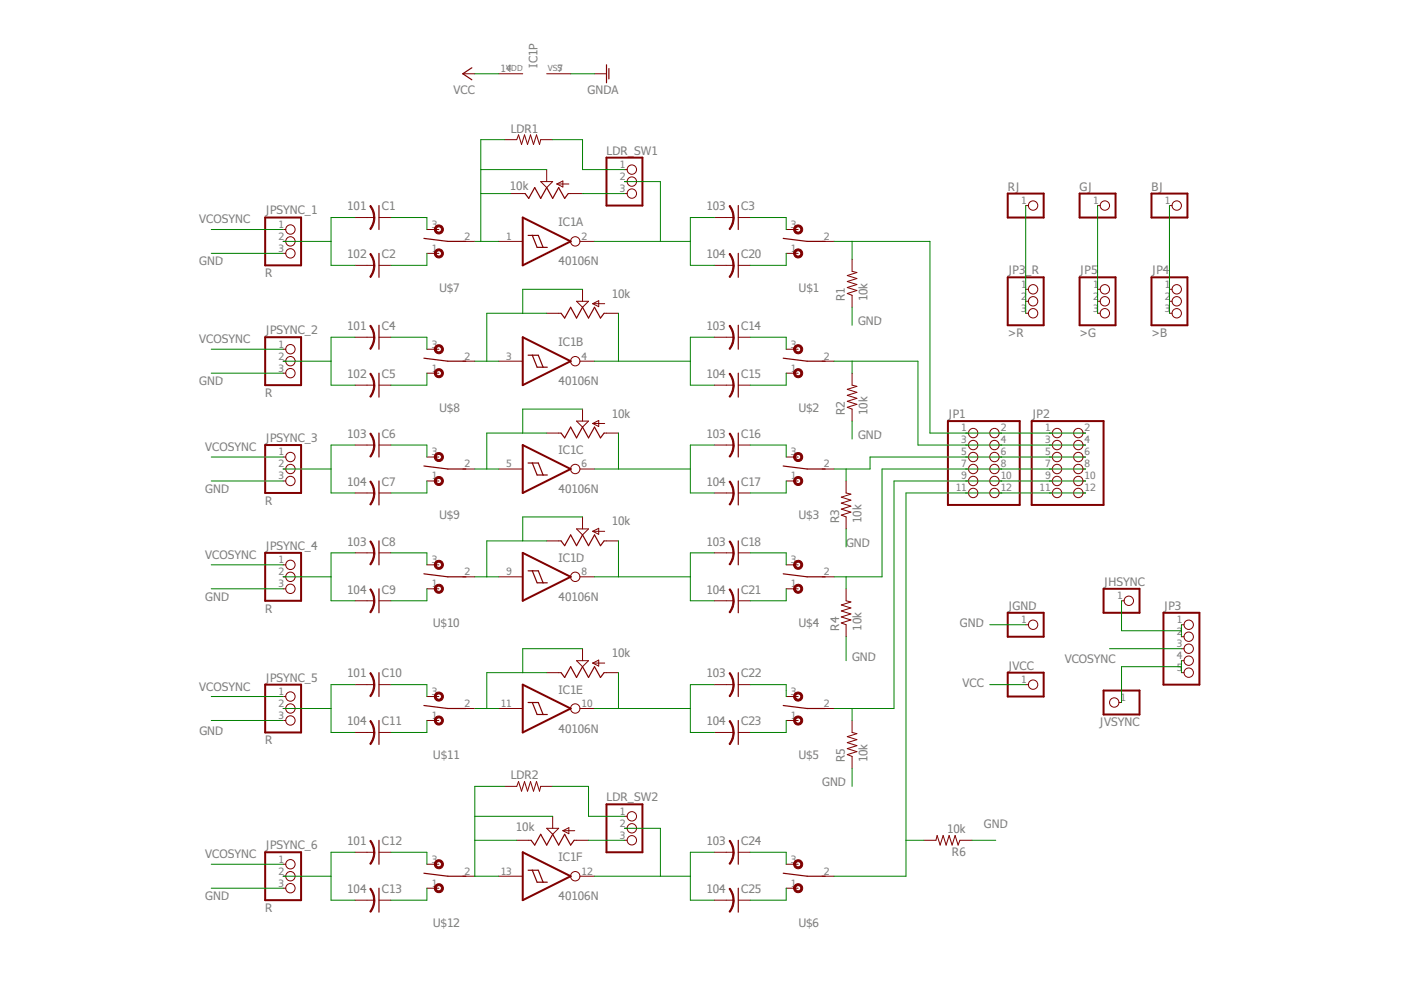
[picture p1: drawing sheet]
<svg xmlns="http://www.w3.org/2000/svg" width="297mm" height="210mm" viewBox="0 0 297 210" stroke-linecap="round" stroke-linejoin="round" font-family="sans-serif">
<g fill="none" stroke="#800000" stroke-width=".42">
<path d="M128.6 33.4h7.6v10.2h-7.6zM56.2 46.1h7.6v10.2h-7.6zM110.8 46.1l10.2 5.1-10.2 5.1zM213.7 58.8h7.6v10.2h-7.6zM213.7 41h7.6v5.1h-7.6zM228.9 58.8h7.6v10.2h-7.6zM228.9 41h7.6v5.1h-7.6zM244.1 58.8h7.7v10.2h-7.7zM244.1 41h7.7v5.1h-7.7zM56.2 71.5h7.6v10.2h-7.6zM110.8 71.5l10.2 5.1-10.2 5.1zM56.2 94.4h7.6v10.1h-7.6z"/>
<path d="M110.8 94.4l10.2 5-10.2 5.1zM201 89.3h15.2v17.8h-15.2zM218.7 89.3h15.3v17.8h-15.3zM56.2 117.2h7.6v10.2h-7.6zM110.8 117.2l10.2 5.1-10.2 5.1zM213.7 129.9h7.6v5.1h-7.6zM234 124.8h7.6v5.1h-7.6zM246.7 129.9h7.6v15.3h-7.6zM56.2 145.2h7.6v10.1h-7.6zM110.8 145.2l10.2 5-10.2 5.1zM213.7 142.6h7.6v5.1h-7.6zM234 146.4h7.6v5.1h-7.6z"/>
<path d="M128.6 170.5h7.6v10.2h-7.6zM56.2 180.7h7.6v10.2h-7.6zM110.8 180.7l10.2 5.1-10.2 5.1z"/>
</g>
<g fill="none" stroke="#800000" stroke-width=".25">
<path d="M100 14.4l-1.9 1.2 1.9 1.3M128.6 13.7v3.8M129.1 14.5v2.2M80.3 43.6v5.1M80.3 53.7v5.1M89.9 50.5l5.1 .7h3.8M111.3 41l.8 1.1 1.3-2.3 1.2 2.3 1.3-2.3 1.3 2.3 1.2-2.3 1.3 2.3 .8-1.1M112 49.9h2.1l1 2.6M112.9 49.9l1 2.6h2.1M156.5 43.6v5.1M156.5 53.7v5.1M166.1 50.5l5 .7h3.8"/>
<path d="M80.3 69v5M80.3 79.1v5.1M89.9 75.9l5.1 .7h3.8M112 75.3h2.1l1 2.6M112.9 75.3l1 2.6h2.1M119 66.4l.7 1 1.3-2.2 1.2 2.2 1.3-2.2 1.3 2.2 1.2-2.2 1.3 2.2 .8-1M156.5 69v5M156.5 79.1v5.1M166.1 75.9l5 .7h3.8M80.3 91.8v5.1M89.9 98.8l5.1 .6h3.8M112 98.2h2.1l1 2.5"/>
<path d="M112.9 98.2l1 2.5h2.1M119 91.8l.7 1 1.3-2.2 1.2 2.2 1.3-2.2 1.3 2.2 1.2-2.2 1.3 2.2 .8-1M156.5 91.8v5.1M166.1 98.8l5 .6h3.8M80.3 102v5.1M80.3 114.7v5.1M119 114.7l.7 1 1.3-2.3 1.2 2.3 1.3-2.3 1.3 2.3 1.2-2.3 1.3 2.3 .8-1M156.5 102v5.1M156.5 114.7v5.1M80.3 124.8v5.1M89.9 121.7l5.1 .6h3.8M112 121h2.1l1 2.6"/>
<path d="M112.9 121l1 2.6h2.1M156.5 124.8v5.1M166.1 121.7l5 .6h3.8M80.3 142.6v5.1M80.3 152.8v5M89.9 149.6l5.1 .6h3.8M112 148.9h2.1l1 2.6M112.9 148.9l1 2.6h2.1M119 142.6l.7 1 1.3-2.2 1.2 2.2 1.3-2.2 1.3 2.2 1.2-2.2 1.3 2.2 .8-1M156.5 142.6v5.1M156.5 152.8v5M166.1 149.6l5 .6h3.8"/>
<path d="M80.3 178.2v5M112.6 178.2l.8 1 1.2-2.3 1.3 2.3 1.3-2.3 1.2 2.3 1.3-2.3 1.3 2.3 .7-1M156.5 178.2v5M80.3 188.3v5.1M89.9 185.1l5.1 .7h3.8M112 184.5h2.1l1 2.5M112.9 184.5l1 2.5h2.1M156.5 188.3v5.1M166.1 185.1l5 .7h3.8"/>
</g>
<g fill="none" stroke="#800000" stroke-width=".21">
<path d="M98.1 15.6h2.6M105.7 15.6h5.1M115.9 15.6h5.1M126 15.6h2.6M107 29.6h2.6l.3-1 .7 2 .6-2 .6 2 .7-2 .6 2 .6-2 .7 2 .2-1h2.6M114.6 38.5h2.6l-1.3 1.3zM115.9 36v2.5M118.1 39h2.5M118.1 39l1.2-.6v1.2zM132.4 38.5h.6M132.4 36h.6M60 51.2h.6"/>
<path d="M60 48.7h.6M60 53.7h.6M75.3 46.1h4M75.3 56.3h4M80.3 46.1h2.6M80.3 56.3h2.6M90.5 48.7h2.5M90.5 53.7h2.5M98.1 51.2h2.6M105.7 51.2h5.1M108.3 41h3M120.5 41h3"/>
<path d="M123 51.2h3M132.4 41h.6M151.4 46.1h4.1M151.4 56.3h4.1M156.5 46.1h2.6M156.5 56.3h2.6M166.7 48.7h2.5M166.7 53.7h2.5M174.3 51.2h2.5M180.7 55v2.5l1 .3-2.1 .6 2.1 .7-2.1 .6 2.1 .6-2.1 .7 2.1 .6-2.1 .6 1.1 .4v2.6M217.5 43.6h.5M232.7 43.6h.6"/>
<path d="M247.9 43.6h.6M60 76.6h.6M60 74h.6M60 79.1h.6M75.3 71.5h4M80.3 71.5h2.6M90.5 74h2.5M90.5 79.1h2.5M98.1 76.6h2.6M105.7 76.6h5.1M115.9 66.4h3.1M122.2 63.9h2.6l-1.3 1.3z"/>
<path d="M123 76.6h3M123.5 61.3v2.6M125.7 64.4h2.5M125.7 64.4l1.2-.6v1.2zM128.1 66.4h3M151.4 71.5h4.1M156.5 71.5h2.6M166.7 74h2.5M166.7 79.1h2.5M174.3 76.6h2.5M180.7 79.1v2.6l1 .2-2.1 .6 2.1 .7-2.1 .6 2.1 .7-2.1 .6 2.1 .6-2.1 .7 1.1 .3v2.6M217.5 66.4h.5"/>
<path d="M217.5 63.9h.5M217.5 61.3h.5M232.7 66.4h.6M232.7 63.9h.6M232.7 61.3h.6M247.9 66.4h.6M247.9 63.9h.6M247.9 61.3h.6M60 99.4h.6M60 96.9h.6M75.3 81.7h4M75.3 94.4h4"/>
<path d="M80.3 81.7h2.6M80.3 94.4h2.6M90.5 96.9h2.5M98.1 99.4h2.6M105.7 99.4h5.1M115.9 91.8h3.1M122.2 89.3h2.6l-1.3 1.3zM123 99.4h3M123.5 86.7v2.6M125.7 89.8l1.2-.6v1.2zM125.7 89.8h2.5M128.1 91.8h3"/>
<path d="M151.4 81.7h4.1M151.4 94.4h4.1M156.5 81.7h2.6M156.5 94.4h2.6M166.7 96.9h2.5M174.3 99.4h2.5M204.8 99.4h.5M204.8 94.4h.5M204.8 91.8h.5M204.8 96.9h.5M211.8 99.4h.6M211.8 94.4h.6"/>
<path d="M211.8 91.8h.6M211.8 96.9h.6M222.5 99.4h.6M222.5 94.4h.6M222.5 91.8h.6M222.5 96.9h.6M229.6 99.4h.6M229.6 94.4h.6M229.6 91.8h.6M229.6 96.9h.6M60 102h.6M60 119.8h.6"/>
<path d="M75.3 104.5h4M75.3 117.2h4M80.3 104.5h2.6M80.3 117.2h2.6M90.5 102h2.5M90.5 119.8h2.5M115.9 114.7h3.1M122.2 112.1h2.6l-1.3 1.3zM123.5 109.6v2.5M125.7 112.6l1.2-.6v1.3zM125.7 112.6h2.5M128.1 114.7h3"/>
<path d="M151.4 104.5h4.1M151.4 117.2h4.1M156.5 104.5h2.6M156.5 117.2h2.6M166.7 102h2.5M166.7 119.8h2.5M179.4 102v2.5l1 .3-2 .6 2 .6-2 .7 2 .6-2 .6 2 .7-2 .6 1 .4v2.5M204.8 104.5h.5M204.8 102h.5M211.8 104.5h.6M211.8 102h.6M222.5 104.5h.6"/>
<path d="M222.5 102h.6M229.6 104.5h.6M229.6 102h.6M60 122.3h.6M60 124.8h.6M75.3 127.4h4M80.3 127.4h2.6M90.5 124.8h2.5M98.1 122.3h2.6M105.7 122.3h5.1M123 122.3h3M123.5 137.5v2.6"/>
<path d="M151.4 127.4h4.1M156.5 127.4h2.6M166.7 124.8h2.5M174.3 122.3h2.5M179.4 124.8v2.6l1 .2-2 .7 2 .6-2 .6 2 .7-2 .6 2 .6-2 .7 1 .4v2.5M217.5 132.5h.5M237.8 127.4h.6M250.5 132.5h.5M250.5 135h.5M250.5 137.5h.5M60 150.2h.6M60 147.7h.6"/>
<path d="M60 152.8h.6M75.3 145.2h4M75.3 155.3h4M80.3 145.2h2.6M80.3 155.3h2.6M90.5 147.7h2.5M90.5 152.8h2.5M98.1 150.2h2.6M105.7 150.2h5.1M115.9 142.6h3.1M122.2 140.1h2.6l-1.3 1.3zM123 150.2h3"/>
<path d="M125.7 140.6l1.2-.6v1.2zM125.7 140.6h2.5M128.1 142.6h3M151.4 145.2h4.1M151.4 155.3h4.1M156.5 145.2h2.6M156.5 155.3h2.6M166.7 147.7h2.5M166.7 152.8h2.5M174.3 150.2h2.5M180.7 152.8v2.5l1 .3-2.1 .6 2.1 .6-2.1 .7 2.1 .6-2.1 .6 2.1 .7-2.1 .6 1.1 .4v2.5M217.5 145.2h.5"/>
<path d="M237.2 148.9h.6M250.5 142.6h.5M250.5 140.1h.5M107 166.7h2.6l.3-1 .7 2 .6-2 .6 2 .7-2 .6 2 .6-2 .7 2 .2-1h2.6M109.6 178.2h3M115.9 175.6h2.5l-1.2 1.3zM117.2 173.1v2.5M119.3 176.1h2.6M119.3 176.1l1.3-.6v1.3zM121.7 178.2h3.1M132.4 178.2h.6M132.4 175.6h.6"/>
<path d="M132.4 173.1h.6M195.9 178.2h2.5l.3-1.1 .6 2.1 .7-2.1 .6 2.1 .6-2.1 .7 2.1 .6-2.1 .6 2.1 .4-1h2.6M60 185.8h.6M60 183.2h.6M60 188.3h.6M75.3 180.7h4M75.3 190.9h4M80.3 180.7h2.6M80.3 190.9h2.6M90.5 183.2h2.5M90.5 188.3h2.5M98.1 185.8h2.6"/>
<path d="M105.7 185.8h5.1M123 185.8h3M151.4 180.7h4.1M151.4 190.9h4.1M156.5 180.7h2.6M156.5 190.9h2.6M166.7 183.2h2.5M166.7 188.3h2.5M174.3 185.8h2.5"/>
<circle cx="134" cy="36" r=".99"/>
<circle cx="134" cy="38.5" r=".99"/>
<circle cx="61.6" cy="51.2" r=".99"/>
<circle cx="61.6" cy="48.7" r=".99"/>
<circle cx="61.6" cy="53.7" r=".99"/>
<circle cx="122" cy="51.2" r=".99"/>
<circle cx="134" cy="41" r=".99"/>
<circle cx="219" cy="43.6" r=".99"/>
<circle cx="234.3" cy="43.6" r=".99"/>
<circle cx="249.5" cy="43.6" r=".99"/>
<circle cx="61.6" cy="74" r=".99"/>
<circle cx="61.6" cy="76.6" r=".99"/>
<circle cx="61.6" cy="79.1" r=".99"/>
<circle cx="122" cy="76.6" r=".99"/>
<circle cx="219" cy="63.9" r=".99"/>
<circle cx="219" cy="61.3" r=".99"/>
<circle cx="219" cy="66.4" r=".99"/>
<circle cx="234.3" cy="61.3" r=".99"/>
<circle cx="234.3" cy="66.4" r=".99"/>
<circle cx="234.3" cy="63.9" r=".99"/>
<circle cx="249.5" cy="61.3" r=".99"/>
<circle cx="249.5" cy="66.4" r=".99"/>
<circle cx="249.5" cy="63.9" r=".99"/>
<circle cx="61.6" cy="99.4" r=".99"/>
<circle cx="61.6" cy="96.9" r=".99"/>
<circle cx="122" cy="99.4" r=".99"/>
<circle cx="206.3" cy="99.4" r=".99"/>
<circle cx="206.3" cy="96.9" r=".99"/>
<circle cx="206.3" cy="94.4" r=".99"/>
<circle cx="206.3" cy="91.8" r=".99"/>
<circle cx="210.8" cy="91.8" r=".99"/>
<circle cx="210.8" cy="94.4" r=".99"/>
<circle cx="210.8" cy="99.4" r=".99"/>
<circle cx="210.8" cy="96.9" r=".99"/>
<circle cx="224.1" cy="91.8" r=".99"/>
<circle cx="224.1" cy="94.4" r=".99"/>
<circle cx="224.1" cy="99.4" r=".99"/>
<circle cx="224.1" cy="96.9" r=".99"/>
<circle cx="228.6" cy="94.4" r=".99"/>
<circle cx="228.6" cy="91.8" r=".99"/>
<circle cx="228.6" cy="96.9" r=".99"/>
<circle cx="228.6" cy="99.4" r=".99"/>
<circle cx="61.6" cy="119.8" r=".99"/>
<circle cx="61.6" cy="102" r=".99"/>
<circle cx="206.3" cy="102" r=".99"/>
<circle cx="206.3" cy="104.5" r=".99"/>
<circle cx="210.8" cy="102" r=".99"/>
<circle cx="210.8" cy="104.5" r=".99"/>
<circle cx="224.1" cy="104.5" r=".99"/>
<circle cx="224.1" cy="102" r=".99"/>
<circle cx="228.6" cy="102" r=".99"/>
<circle cx="228.6" cy="104.5" r=".99"/>
<circle cx="61.6" cy="124.8" r=".99"/>
<circle cx="61.6" cy="122.3" r=".99"/>
<circle cx="122" cy="122.3" r=".99"/>
<circle cx="219" cy="132.5" r=".99"/>
<circle cx="239.3" cy="127.4" r=".99"/>
<circle cx="252" cy="137.5" r=".99"/>
<circle cx="252" cy="132.5" r=".99"/>
<circle cx="252" cy="135" r=".99"/>
<circle cx="61.6" cy="150.2" r=".99"/>
<circle cx="61.6" cy="147.7" r=".99"/>
<circle cx="61.6" cy="152.8" r=".99"/>
<circle cx="122" cy="150.2" r=".99"/>
<circle cx="219" cy="145.2" r=".99"/>
<circle cx="236.2" cy="149" r=".99"/>
<circle cx="252" cy="140.1" r=".99"/>
<circle cx="252" cy="142.6" r=".99"/>
<circle cx="134" cy="173.1" r=".99"/>
<circle cx="134" cy="175.6" r=".99"/>
<circle cx="134" cy="178.2" r=".99"/>
<circle cx="61.6" cy="183.2" r=".99"/>
<circle cx="61.6" cy="188.3" r=".99"/>
<circle cx="61.6" cy="185.8" r=".99"/>
<circle cx="122" cy="185.8" r=".99"/>
</g>
<g fill="#800000" stroke="#800000" stroke-width=".21">
<path d="M79.2 46.1h.3l-.1 .8-.4 1.1-.4 .7-.2-.2 .7-1.4z" fill-rule="evenodd"/>
<path d="M78.4 43.7l.2-.1 .4 .7 .4 1 .1 .8h-.3l-.1-1z" fill-rule="evenodd"/>
<path d="M79.2 56.3h.3l-.1 .8-.4 1-.4 .7-.2-.1 .7-1.4z" fill-rule="evenodd"/>
<path d="M78.4 53.9l.2-.2 .4 .7 .4 1.1 .1 .8h-.3l-.1-1.1z" fill-rule="evenodd"/>
<path d="M79.2 71.5h.3l-.1 .8-.4 1.1-.4 .7-.2-.2 .7-1.4z" fill-rule="evenodd"/>
<path d="M78.4 69.1l.2-.1 .4 .7 .4 1 .1 .8h-.3l-.1-1z" fill-rule="evenodd"/>
<path d="M79.2 81.7h.3l-.1 .8-.4 1-.4 .7-.2-.1 .7-1.4z" fill-rule="evenodd"/>
<path d="M78.4 79.3l.2-.2 .4 .7 .4 1.1 .1 .8h-.3l-.1-1.1z" fill-rule="evenodd"/>
<path d="M79.2 94.4h.3l-.1 .8-.4 1-.4 .7-.2-.1 .7-1.4z" fill-rule="evenodd"/>
<path d="M78.4 92l.2-.2 .4 .7 .4 1 .1 .9h-.3l-.1-1.1z" fill-rule="evenodd"/>
<path d="M79.2 104.5h.3l-.1 .8-.4 1.1-.4 .7-.2-.2 .5-.9z" fill-rule="evenodd"/>
<path d="M78.4 102.1l.2-.1 .4 .7 .4 1 .1 .8h-.3l-.1-1z" fill-rule="evenodd"/>
<path d="M79.2 117.2h.3l-.1 .8-.4 1.1-.4 .7-.2-.2 .7-1.4z" fill-rule="evenodd"/>
<path d="M78.4 114.8l.2-.1 .4 .7 .4 1 .1 .8h-.3l-.1-1z" fill-rule="evenodd"/>
<path d="M79.2 127.4h.3l-.1 .8-.4 1-.4 .7-.2-.1 .7-1.4z" fill-rule="evenodd"/>
<path d="M78.4 125l.2-.2 .4 .7 .4 1.1 .1 .8h-.3l-.1-1z" fill-rule="evenodd"/>
<path d="M79.2 145.2h.3l-.1 .8-.4 1-.4 .7-.2-.1 .7-1.4z" fill-rule="evenodd"/>
<path d="M78.4 142.8l.2-.2 .4 .7 .4 1 .1 .9h-.3l-.1-1.1z" fill-rule="evenodd"/>
<path d="M79.2 155.3h.3l-.1 .8-.4 1.1-.4 .7-.2-.2 .7-1.4z" fill-rule="evenodd"/>
<path d="M78.4 152.9l.2-.1 .4 .7 .4 1 .1 .8h-.3l-.1-1z" fill-rule="evenodd"/>
<path d="M79.2 180.7h.3l-.1 .8-.4 1.1-.4 .7-.2-.2 .7-1.4z" fill-rule="evenodd"/>
<path d="M78.4 178.3l.2-.1 .4 .7 .4 1 .1 .8h-.3l-.1-1z" fill-rule="evenodd"/>
<path d="M79.2 190.9h.3l-.1 .8-.4 1-.4 .7-.2-.1 .7-1.4z" fill-rule="evenodd"/>
<path d="M78.4 188.5l.2-.2 .4 .7 .4 1 .1 .9h-.3l-.1-1.1z" fill-rule="evenodd"/>
<path d="M155.4 46.1h.3l-.3 1.4-.6 1.2-.2-.2 .7-1.4z" fill-rule="evenodd"/>
<path d="M154.6 43.7l.2-.1 .4 .7 .4 1v.8h-.2l-.1-1z" fill-rule="evenodd"/>
<path d="M155.4 56.3h.3v.2a3.9 3.9 0 0 1-.9 2.3l-.2-.1 .7-1.4z" fill-rule="evenodd"/>
<path d="M154.6 53.9l.2-.2 .4 .7 .4 1.1v.8h-.2l-.1-1.1z" fill-rule="evenodd"/>
<path d="M155.4 71.5h.3v.3a3.9 3.9 0 0 1-.9 2.3l-.2-.2 .7-1.4z" fill-rule="evenodd"/>
<path d="M154.6 69.1l.2-.1 .4 .7 .4 1v.8h-.2l-.1-1z" fill-rule="evenodd"/>
<path d="M155.4 81.7h.3l-.3 1.3-.6 1.2-.2-.1 .7-1.4z" fill-rule="evenodd"/>
<path d="M154.6 79.3l.2-.2 .4 .7 .4 1.1v.8h-.2l-.1-1.1z" fill-rule="evenodd"/>
<path d="M155.4 94.4h.3l-.3 1.3-.6 1.2-.2-.1 .7-1.4z" fill-rule="evenodd"/>
<path d="M154.6 92l.2-.2 .4 .7 .4 1v.9h-.2l-.1-1.1z" fill-rule="evenodd"/>
<path d="M155.4 104.5h.3l-.3 1.4-.6 1.2-.2-.2 .5-.9z" fill-rule="evenodd"/>
<path d="M154.6 102.1l.2-.1 .4 .7 .4 1v.8h-.2l-.1-1z" fill-rule="evenodd"/>
<path d="M155.4 117.2h.3l-.3 1.4-.6 1.2-.2-.2 .7-1.4z" fill-rule="evenodd"/>
<path d="M154.6 114.8l.2-.1 .4 .7 .4 1v.8h-.2l-.1-1z" fill-rule="evenodd"/>
<path d="M155.4 127.4h.3l-.3 1.3-.6 1.2-.2-.1 .7-1.4z" fill-rule="evenodd"/>
<path d="M154.6 125l.2-.2 .4 .7 .4 1.1v.8h-.2l-.1-1z" fill-rule="evenodd"/>
<path d="M155.4 145.2h.3l-.3 1.3-.6 1.2-.2-.1 .7-1.4z" fill-rule="evenodd"/>
<path d="M154.6 142.8l.2-.2 .4 .7 .4 1v.9h-.2l-.1-1.1z" fill-rule="evenodd"/>
<path d="M155.4 155.3h.3v.3a3.9 3.9 0 0 1-.9 2.3l-.2-.2 .7-1.4z" fill-rule="evenodd"/>
<path d="M154.6 152.9l.2-.1 .4 .7 .4 1v.8h-.2l-.1-1z" fill-rule="evenodd"/>
<path d="M155.4 180.7h.3l-.3 1.4-.6 1.2-.2-.2 .7-1.4z" fill-rule="evenodd"/>
<path d="M154.6 178.3l.2-.1 .4 .7 .4 1v.8h-.2l-.1-1z" fill-rule="evenodd"/>
<path d="M155.4 190.9h.3l-.3 1.3-.6 1.2-.2-.1 .7-1.4z" fill-rule="evenodd"/>
<path d="M154.6 188.5l.2-.2 .4 .7 .4 1v.9h-.2l-.1-1.1z" fill-rule="evenodd"/>
<path d="M168.5 53.1a.97 .97 0 0 1 1.5 .1 .97 .97 0 0 1-.5 1.5 .97 .97 0 0 1-1.2-1h.4a.56 .56 0 0 1 .8-.4 .56 .56 0 0 1 .1 .9 .56 .56 0 0 1-.9-.3v-.2h-.4z" fill-rule="evenodd"/>
<path d="M168.7 47.8a.97 .97 0 0 1 1.4 .5 .97 .97 0 0 1-.7 1.3 .97 .97 0 0 1-1.1-.9h.4a.56 .56 0 0 1 .8-.5 .56 .56 0 0 1 .1 .9 .56 .56 0 0 1-.9-.3v-.1h-.4z" fill-rule="evenodd"/>
<path d="M168.5 78.5a.97 .97 0 0 1 1.5 .1 .97 .97 0 0 1-.5 1.5 .97 .97 0 0 1-1.2-1h.4a.56 .56 0 0 1 .8-.4 .56 .56 0 0 1 .1 .9 .56 .56 0 0 1-.9-.3v-.2h-.4z" fill-rule="evenodd"/>
<path d="M168.5 73.4a.97 .97 0 0 1 1.5 .1 .97 .97 0 0 1-.5 1.5 .97 .97 0 0 1-1.2-1h.4a.56 .56 0 0 1 .8-.4 .56 .56 0 0 1 .1 .9 .56 .56 0 0 1-.9-.3v-.2h-.4z" fill-rule="evenodd"/>
<path d="M168.5 101.4a.97 .97 0 0 1 1.5 .1 .97 .97 0 0 1-.5 1.4 .97 .97 0 0 1-1.2-.9h.4a.56 .56 0 0 1 .8-.5 .56 .56 0 0 1 .1 .9 .56 .56 0 0 1-.9-.2v-.2h-.4z" fill-rule="evenodd"/>
<path d="M168.5 96.3a.97 .97 0 0 1 1.5 .1 .97 .97 0 0 1-.5 1.4 .97 .97 0 0 1-1.2-.9h.4a.56 .56 0 0 1 .8-.5 .56 .56 0 0 1 .1 1 .56 .56 0 0 1-.9-.3v-.2h-.4z" fill-rule="evenodd"/>
<path d="M168.5 124.2a.97 .97 0 0 1 1.5 .1 .97 .97 0 0 1-.5 1.5 .97 .97 0 0 1-1.2-1h.4a.56 .56 0 0 1 .8-.4 .56 .56 0 0 1 .1 .9 .56 .56 0 0 1-.9-.3v-.2h-.4z" fill-rule="evenodd"/>
<path d="M168.5 119.2a.97 .97 0 0 1 1.5 0 .97 .97 0 0 1-.5 1.5 .97 .97 0 0 1-1.2-.9h.4a.56 .56 0 0 1 .8-.5 .56 .56 0 0 1 .1 .9 .56 .56 0 0 1-.9-.3v-.1h-.4z" fill-rule="evenodd"/>
<path d="M168.5 152.2a.97 .97 0 0 1 1.5 0 .97 .97 0 0 1-.5 1.5 .97 .97 0 0 1-1.2-.9h.4a.56 .56 0 0 1 .8-.5 .56 .56 0 0 1 .1 .9 .56 .56 0 0 1-.9-.2v-.2h-.4z" fill-rule="evenodd"/>
<path d="M168.5 147.1a.97 .97 0 0 1 1.5 0 .97 .97 0 0 1-.5 1.5 .97 .97 0 0 1-1.2-.9h.4a.56 .56 0 0 1 .8-.5 .56 .56 0 0 1 .1 .9 .56 .56 0 0 1-.9-.2v-.2h-.4z" fill-rule="evenodd"/>
<path d="M168.5 187.7a.97 .97 0 0 1 1.5 .1 .97 .97 0 0 1-.5 1.5 .97 .97 0 0 1-1.2-1h.4a.56 .56 0 0 1 .8-.4 .56 .56 0 0 1 .1 .9 .56 .56 0 0 1-.9-.3v-.2h-.4z" fill-rule="evenodd"/>
<path d="M168.5 182.6a.97 .97 0 0 1 1.5 .1 .97 .97 0 0 1-.5 1.5 .97 .97 0 0 1-1.2-1h.4a.56 .56 0 0 1 .8-.4 .56 .56 0 0 1 .1 .9 .56 .56 0 0 1-.9-.3v-.2h-.4z" fill-rule="evenodd"/>
<path d="M92.3 53.1a.97 .97 0 0 1 1.5 .1 .97 .97 0 0 1-.5 1.5 .97 .97 0 0 1-1.2-1h.4a.56 .56 0 0 1 .7-.5 .56 .56 0 0 1 .2 .9 .56 .56 0 0 1-.9-.2v-.2h-.4z" fill-rule="evenodd"/>
<path d="M92.3 48.1a.97 .97 0 0 1 1.5 0 .97 .97 0 0 1-.5 1.5 .97 .97 0 0 1-1.2-.9h.4a.56 .56 0 0 1 .7-.6 .56 .56 0 0 1 .3 .9 .56 .56 0 0 1-1-.2v-.1h-.4z" fill-rule="evenodd"/>
<path d="M92.3 78.5a.97 .97 0 0 1 1.5 .1 .97 .97 0 0 1-.5 1.5 .97 .97 0 0 1-1.2-1h.4a.56 .56 0 0 1 .7-.5 .56 .56 0 0 1 .2 .9 .56 .56 0 0 1-.9-.2v-.2h-.4z" fill-rule="evenodd"/>
<path d="M92.3 73.4a.97 .97 0 0 1 1.5 .1 .97 .97 0 0 1-.5 1.5 .97 .97 0 0 1-1.2-1h.4a.56 .56 0 0 1 .7-.5 .56 .56 0 0 1 .2 .9 .56 .56 0 0 1-.9-.2v-.2h-.4z" fill-rule="evenodd"/>
<path d="M92.3 101.4a.97 .97 0 0 1 1.5 .1 .97 .97 0 0 1-.5 1.4 .97 .97 0 0 1-1.2-.9h.4a.56 .56 0 0 1 .7-.6 .56 .56 0 0 1 .2 .9 .56 .56 0 0 1-.9-.1v-.2h-.4z" fill-rule="evenodd"/>
<path d="M92.3 96.3a.97 .97 0 0 1 1.5 .1 .97 .97 0 0 1-.5 1.4 .97 .97 0 0 1-1.2-.9h.4a.56 .56 0 0 1 .7-.6 .56 .56 0 0 1 .2 1 .56 .56 0 0 1-.9-.2v-.2h-.4z" fill-rule="evenodd"/>
<path d="M92.3 124.2a.97 .97 0 0 1 1.5 .1 .97 .97 0 0 1-.5 1.5 .97 .97 0 0 1-1.2-1h.4a.56 .56 0 0 1 .7-.5 .56 .56 0 0 1 .3 .9 .56 .56 0 0 1-1-.2v-.2h-.4z" fill-rule="evenodd"/>
<path d="M92.3 119.2a.97 .97 0 0 1 1.5 0 .97 .97 0 0 1-.5 1.5 .97 .97 0 0 1-1.2-.9h.4a.56 .56 0 0 1 .7-.6 .56 .56 0 0 1 .3 .9 .56 .56 0 0 1-1-.2v-.1h-.4z" fill-rule="evenodd"/>
<path d="M92.3 152.2a.97 .97 0 0 1 1.5 0 .97 .97 0 0 1-.5 1.5 .97 .97 0 0 1-1.2-.9h.4a.56 .56 0 0 1 .7-.6 .56 .56 0 0 1 .2 .9 .56 .56 0 0 1-.9-.1v-.2h-.4z" fill-rule="evenodd"/>
<path d="M92.3 147.1a.97 .97 0 0 1 1.5 0 .97 .97 0 0 1-.5 1.5 .97 .97 0 0 1-1.2-.9h.4a.56 .56 0 0 1 .7-.6 .56 .56 0 0 1 .2 .9 .56 .56 0 0 1-.9-.1v-.2h-.4z" fill-rule="evenodd"/>
<path d="M92.3 187.7a.97 .97 0 0 1 1.5 .1 .97 .97 0 0 1-.5 1.5 .97 .97 0 0 1-1.2-1h.4a.56 .56 0 0 1 .7-.5 .56 .56 0 0 1 .2 .9 .56 .56 0 0 1-.9-.2v-.2h-.4z" fill-rule="evenodd"/>
<path d="M92.3 182.6a.97 .97 0 0 1 1.5 .1 .97 .97 0 0 1-.5 1.5 .97 .97 0 0 1-1.2-1h.4a.56 .56 0 0 1 .7-.5 .56 .56 0 0 1 .2 .9 .56 .56 0 0 1-.9-.2v-.2h-.4z" fill-rule="evenodd"/>
</g>
<g fill="none" stroke="#008000" stroke-width=".21">
<path d="M100.7 15.6h5M121 15.6h5M101.9 36h14M107 29.6h-5.1v21.6M117.2 29.6h6.3v6.4h8.9M132.4 38.5h7.6v12.7M44.8 53.7h15.2M44.8 48.7h15.2M60 51.2h10.2M75.3 46.1h-5.1v10.2h5.1M82.9 46.1h7.6v2.6M90.5 53.7v2.6h-7.6"/>
<path d="M100.7 51.2h5M101.9 41h6.4M123.5 41h8.9M126 51.2h20.4M151.4 46.1h-5v10.2h5M159.1 46.1h7.6v2.6M166.7 53.7v2.6h-7.6M176.8 51.2h20.4v40.6h33M180.7 51.2v3.8M217.5 43.6v22.8M232.7 43.6v22.8M247.9 43.6v22.8"/>
<path d="M44.8 79.1h15.2M44.8 74h15.2M60 76.6h10.2M75.3 71.5h-5.1v10.2h5.1M82.9 71.5h7.6v2.5M90.5 79.1v2.6h-7.6M100.7 76.6h5M115.9 66.4h-12.7v10.2M123.5 61.3h-12.7v5.1M126 76.6h20.4M131.1 66.4v10.2M151.4 71.5h-5v10.2h5"/>
<path d="M159.1 71.5h7.6v2.5M166.7 79.1v2.6h-7.6M176.8 76.6h17.8v17.8h35.6M180.7 65.2v3.8M180.7 76.6v2.5M44.8 96.9h15.2M60 99.4h10.2M75.3 94.4h-5.1v10.1h5.1M82.9 94.4h7.6v2.5M100.7 99.4h5M115.9 91.8h-12.7v7.6M123.5 86.7h-12.7v5.1"/>
<path d="M126 99.4h20.4M131.1 91.8v7.6M151.4 94.4h-5v10.1h5M159.1 94.4h7.6v2.5M179.4 99.4v2.6M180.7 89.3v3.8M230.2 96.9h-45.7v2.5h-7.7M230.2 99.4h-43.2v22.9h-10.2M44.8 102h15.2M44.8 119.8h15.2M75.3 117.2h-5.1v10.2h5.1M82.9 117.2h7.6v2.6"/>
<path d="M90.5 102v2.5h-7.6M115.9 114.7h-12.7v7.6M123.5 109.6h-12.7v5.1M131.1 114.7v7.6M151.4 117.2h-5v10.2h5M159.1 117.2h7.6v2.6M166.7 102v2.5h-7.6M179.4 112.1v3.9M230.2 102h-40.7v48.2h-12.7M230.2 104.5h-38.1v81.3h-15.3M44.8 124.8h15.2M60 122.3h10.2"/>
<path d="M90.5 124.8v2.6h-7.6M100.7 122.3h5M123.5 137.5h-12.7v5.1M126 122.3h20.4M166.7 124.8v2.6h-7.6M179.4 122.3v2.5M179.4 135v5.1M209.8 132.5h7.7M235.2 137.5h15.3M237.8 127.4v6.3h12.7M250.5 132.5v2.5M44.8 152.8h15.2"/>
<path d="M44.8 147.7h15.2M60 150.2h10.2M75.3 145.2h-5.1v10.1h5.1M82.9 145.2h7.6v2.5M90.5 152.8v2.5h-7.6M100.7 150.2h5M115.9 142.6h-12.7v7.6M126 150.2h20.4M131.1 142.6v7.6M151.4 145.2h-5v10.1h5M159.1 145.2h7.6v2.5M166.7 152.8v2.5h-7.6"/>
<path d="M180.7 150.2v2.6M209.8 145.2h7.7M250.5 140.1v2.5M250.5 141.4h-12.7v7.5M100.7 178.2h8.9M100.7 173.1h16.5M107 166.7h-6.3v19.1h5M117.2 166.7h7.6v6.4h7.6M124.8 178.2h7.6M132.4 175.6h7.6v10.2M180.7 162.9v3.8M192.1 178.2h3.8"/>
<path d="M206.1 178.2h5M44.8 188.3h15.2M44.8 183.2h15.2M60 185.8h10.2M75.3 180.7h-5.1v10.2h5.1M82.9 180.7h7.6v2.5M90.5 188.3v2.6h-7.6M126 185.8h20.4M151.4 180.7h-5v10.2h5M159.1 180.7h7.6v2.5M166.7 188.3v2.6h-7.6"/>
</g>
<g font-size="3" fill="#808080">
<text x="114" y="14.4" transform="rotate(-90 114 14.4)">IC1P</text>
<text x="96.2" y="20">VCC</text>
<text x="124.6" y="20">GNDA</text>
<text x="108.3" y="28.1">LDR1</text>
<text x="128.6" y="32.8">LDR_SW1</text>
<text x="108.1" y="40.3">10k</text>
<text x="213.7" y="40.4">RJ</text>
<text x="228.9" y="40.4">GJ</text>
<text x="244.1" y="40.4">BJ</text>
<text x="42.3" y="47.4">VCOSYNC</text>
<text x="56.2" y="45.5">JPSYNC_1</text>
<text x="73.6" y="44.6">101</text>
<text x="81" y="44.6">C1</text>
<text x="149.8" y="44.6">103</text>
<text x="157.2" y="44.6">C3</text>
<text x="118.4" y="48">IC1A</text>
<text x="42.3" y="56.3">GND</text>
<text x="56.2" y="58.8">R</text>
<text x="73.6" y="54.7">102</text>
<text x="81" y="54.7">C2</text>
<text x="118.4" y="56.3">40106N</text>
<text x="149.8" y="54.7">104</text>
<text x="157.2" y="54.7">C20</text>
<text x="213.7" y="58.2">JP3_R</text>
<text x="228.9" y="58.2">JP5</text>
<text x="244.1" y="58.2">JP4</text>
<text x="93.1" y="61.9">U$7</text>
<text x="129.7" y="63.1">10k</text>
<text x="169.3" y="61.9">U$1</text>
<text x="179.2" y="63.9" transform="rotate(-90 179.2 63.9)">R1</text>
<text x="184" y="63.9" transform="rotate(-90 184 63.9)">10k</text>
<text x="56.2" y="70.9">JPSYNC_2</text>
<text x="73.6" y="70">101</text>
<text x="81" y="70">C4</text>
<text x="149.8" y="70">103</text>
<text x="157.2" y="70">C14</text>
<text x="181.9" y="69">GND</text>
<text x="213.7" y="71.5">&gt;R</text>
<text x="228.9" y="71.5">&gt;G</text>
<text x="244.1" y="71.5">&gt;B</text>
<text x="42.3" y="72.8">VCOSYNC</text>
<text x="118.4" y="73.4">IC1B</text>
<text x="42.3" y="81.7">GND</text>
<text x="73.6" y="80.1">102</text>
<text x="81" y="80.1">C5</text>
<text x="118.4" y="81.7">40106N</text>
<text x="149.8" y="80.1">104</text>
<text x="157.2" y="80.1">C15</text>
<text x="56.2" y="84.2">R</text>
<text x="93.1" y="87.3">U$8</text>
<text x="129.7" y="88.5">10k</text>
<text x="169.3" y="87.3">U$2</text>
<text x="179.2" y="88" transform="rotate(-90 179.2 88)">R2</text>
<text x="184" y="88" transform="rotate(-90 184 88)">10k</text>
<text x="201" y="88.6">JP1</text>
<text x="218.7" y="88.6">JP2</text>
<text x="43.5" y="95.6">VCOSYNC</text>
<text x="56.2" y="93.7">JPSYNC_3</text>
<text x="73.6" y="92.8">103</text>
<text x="81" y="92.8">C6</text>
<text x="149.8" y="92.8">103</text>
<text x="157.2" y="92.8">C16</text>
<text x="181.9" y="93.1">GND</text>
<text x="118.4" y="96.3">IC1C</text>
<text x="43.5" y="104.5">GND</text>
<text x="56.2" y="107.1">R</text>
<text x="73.6" y="103">104</text>
<text x="81" y="103">C7</text>
<text x="118.4" y="104.5">40106N</text>
<text x="149.8" y="103">104</text>
<text x="157.2" y="103">C17</text>
<text x="93.1" y="110.1">U$9</text>
<text x="129.7" y="111.4">10k</text>
<text x="169.3" y="110.1">U$3</text>
<text x="177.9" y="110.9" transform="rotate(-90 177.9 110.9)">R3</text>
<text x="182.7" y="110.9" transform="rotate(-90 182.7 110.9)">10k</text>
<text x="43.5" y="118.5">VCOSYNC</text>
<text x="56.2" y="116.6">JPSYNC_4</text>
<text x="73.6" y="115.7">103</text>
<text x="81" y="115.7">C8</text>
<text x="118.4" y="119.1">IC1D</text>
<text x="149.8" y="115.7">103</text>
<text x="157.2" y="115.7">C18</text>
<text x="179.4" y="115.9">GND</text>
<text x="73.6" y="125.9">104</text>
<text x="81" y="125.9">C9</text>
<text x="149.8" y="125.9">104</text>
<text x="157.2" y="125.9">C21</text>
<text x="234" y="124.2">JHSYNC</text>
<text x="43.5" y="127.4">GND</text>
<text x="56.2" y="129.9">R</text>
<text x="118.4" y="127.4">40106N</text>
<text x="213.7" y="129.3">JGND</text>
<text x="246.7" y="129.3">JP3</text>
<text x="91.8" y="133">U$10</text>
<text x="169.3" y="133">U$4</text>
<text x="177.9" y="133.7" transform="rotate(-90 177.9 133.7)">R4</text>
<text x="182.7" y="133.7" transform="rotate(-90 182.7 133.7)">10k</text>
<text x="203.5" y="133">GND</text>
<text x="73.6" y="143.6">101</text>
<text x="81" y="143.6">C10</text>
<text x="129.7" y="139.3">10k</text>
<text x="149.8" y="143.6">103</text>
<text x="157.2" y="143.6">C22</text>
<text x="180.7" y="140.1">GND</text>
<text x="213.7" y="142">JVCC</text>
<text x="225.7" y="140.6">VCOSYNC</text>
<text x="42.3" y="146.4">VCOSYNC</text>
<text x="56.2" y="144.5">JPSYNC_5</text>
<text x="118.4" y="147.1">IC1E</text>
<text x="204.1" y="145.7">VCC</text>
<text x="42.3" y="155.8">GND</text>
<text x="73.6" y="153.8">104</text>
<text x="81" y="153.8">C11</text>
<text x="118.4" y="155.3">40106N</text>
<text x="149.8" y="153.8">104</text>
<text x="157.2" y="153.8">C23</text>
<text x="233.1" y="153.9">JVSYNC</text>
<text x="56.2" y="157.8">R</text>
<text x="91.8" y="160.9">U$11</text>
<text x="169.3" y="160.9">U$5</text>
<text x="179.2" y="161.7" transform="rotate(-90 179.2 161.7)">R5</text>
<text x="184" y="161.7" transform="rotate(-90 184 161.7)">10k</text>
<text x="108.3" y="165.2">LDR2</text>
<text x="174.3" y="166.7">GND</text>
<text x="128.6" y="169.9">LDR_SW2</text>
<text x="73.6" y="179.2">101</text>
<text x="81" y="179.2">C12</text>
<text x="109.4" y="176.1">10k</text>
<text x="149.8" y="179.2">103</text>
<text x="157.2" y="179.2">C24</text>
<text x="200.8" y="176.6">10k</text>
<text x="208.6" y="175.6">GND</text>
<text x="43.5" y="182">VCOSYNC</text>
<text x="56.2" y="180.1">JPSYNC_6</text>
<text x="118.4" y="182.6">IC1F</text>
<text x="201.8" y="181.4">R6</text>
<text x="43.5" y="190.9">GND</text>
<text x="73.6" y="189.3">104</text>
<text x="81" y="189.3">C13</text>
<text x="118.4" y="190.9">40106N</text>
<text x="149.8" y="189.3">104</text>
<text x="157.2" y="189.3">C25</text>
<text x="56.2" y="193.4">R</text>
<text x="91.8" y="196.4">U$12</text>
<text x="169.3" y="196.4">U$6</text>
</g>
<g font-size="2.6" fill="#808080">
<text x="106.1" y="15.3">14</text>
<text x="118.2" y="15.3">7</text>
<text x="131.4" y="35.6">1</text>
<text x="131.4" y="38.1">2</text>
<text x="131.4" y="40.7">3</text>
<text x="216.5" y="43.2">1</text>
<text x="231.8" y="43.2">1</text>
<text x="247" y="43.2">1</text>
<text x="59.1" y="48.3">1</text>
<text x="59.1" y="50.8">2</text>
<text x="59.1" y="53.4">3</text>
<text x="91.5" y="48.3">3</text>
<text x="91.5" y="53.4">1</text>
<text x="98.5" y="50.8">2</text>
<text x="107.3" y="50.8">1</text>
<text x="123.3" y="50.8">2</text>
<text x="167.7" y="48.3">3</text>
<text x="167.7" y="53.4">1</text>
<text x="174.7" y="50.8">2</text>
<text x="216.5" y="61">1</text>
<text x="216.5" y="63.5">2</text>
<text x="231.8" y="61">1</text>
<text x="231.8" y="63.5">2</text>
<text x="247" y="61">1</text>
<text x="247" y="63.5">2</text>
<text x="216.5" y="66.1">3</text>
<text x="231.8" y="66.1">3</text>
<text x="247" y="66.1">3</text>
<text x="59.1" y="73.7">1</text>
<text x="59.1" y="76.2">2</text>
<text x="91.5" y="73.7">3</text>
<text x="98.5" y="76.2">2</text>
<text x="107.3" y="76.2">3</text>
<text x="123.3" y="76.2">4</text>
<text x="167.7" y="73.7">3</text>
<text x="174.7" y="76.2">2</text>
<text x="59.1" y="78.8">3</text>
<text x="91.5" y="78.8">1</text>
<text x="167.7" y="78.8">1</text>
<text x="203.8" y="91.5">1</text>
<text x="203.8" y="94">3</text>
<text x="212.2" y="91.5">2</text>
<text x="212.2" y="94">4</text>
<text x="221.6" y="91.5">1</text>
<text x="221.6" y="94">3</text>
<text x="230" y="91.5">2</text>
<text x="230" y="94">4</text>
<text x="59.1" y="96.5">1</text>
<text x="59.1" y="99.1">2</text>
<text x="59.1" y="101.6">3</text>
<text x="91.5" y="96.5">3</text>
<text x="91.5" y="101.6">1</text>
<text x="98.5" y="99.1">2</text>
<text x="107.3" y="99.1">5</text>
<text x="123.3" y="99.1">6</text>
<text x="167.7" y="96.5">3</text>
<text x="167.7" y="101.6">1</text>
<text x="174.7" y="99.1">2</text>
<text x="203.8" y="96.5">5</text>
<text x="203.8" y="99.1">7</text>
<text x="203.8" y="101.6">9</text>
<text x="212.2" y="96.5">6</text>
<text x="212.2" y="99.1">8</text>
<text x="212.2" y="101.6">10</text>
<text x="221.6" y="96.5">5</text>
<text x="221.6" y="99.1">7</text>
<text x="221.6" y="101.6">9</text>
<text x="230" y="96.5">6</text>
<text x="230" y="99.1">8</text>
<text x="230" y="101.6">10</text>
<text x="202.7" y="104.2">11</text>
<text x="212.2" y="104.2">12</text>
<text x="220.4" y="104.2">11</text>
<text x="230" y="104.2">12</text>
<text x="59.1" y="119.4">1</text>
<text x="91.5" y="119.4">3</text>
<text x="167.7" y="119.4">3</text>
<text x="59.1" y="121.9">2</text>
<text x="59.1" y="124.5">3</text>
<text x="91.5" y="124.5">1</text>
<text x="98.5" y="121.9">2</text>
<text x="107.3" y="121.9">9</text>
<text x="123.3" y="121.9">8</text>
<text x="167.7" y="124.5">1</text>
<text x="174.7" y="121.9">2</text>
<text x="236.8" y="127">1</text>
<text x="216.5" y="132.1">1</text>
<text x="249.5" y="132.1">1</text>
<text x="249.5" y="134.6">2</text>
<text x="249.5" y="137.2">3</text>
<text x="249.5" y="139.7">4</text>
<text x="249.5" y="142.3">5</text>
<text x="59.1" y="147.3">1</text>
<text x="59.1" y="149.9">2</text>
<text x="91.5" y="147.3">3</text>
<text x="98.5" y="149.9">2</text>
<text x="106.2" y="149.9">11</text>
<text x="123.3" y="149.9">10</text>
<text x="167.7" y="147.3">3</text>
<text x="174.7" y="149.9">2</text>
<text x="216.5" y="144.8">1</text>
<text x="237.6" y="148.6">1</text>
<text x="59.1" y="152.4">3</text>
<text x="91.5" y="152.4">1</text>
<text x="167.7" y="152.4">1</text>
<text x="131.4" y="172.7">1</text>
<text x="131.4" y="175.3">2</text>
<text x="131.4" y="177.8">3</text>
<text x="59.1" y="182.9">1</text>
<text x="59.1" y="185.4">2</text>
<text x="91.5" y="182.9">3</text>
<text x="98.5" y="185.4">2</text>
<text x="106.2" y="185.4">13</text>
<text x="123.3" y="185.4">12</text>
<text x="167.7" y="182.9">3</text>
<text x="174.7" y="185.4">2</text>
<text x="59.1" y="188">3</text>
<text x="91.5" y="188">1</text>
<text x="167.7" y="188">1</text>
</g>
<g font-size="2.1" fill="#808080">
<text x="107.3" y="15">VDD</text>
<text x="116.1" y="15">VSS</text>
</g>
</svg>
